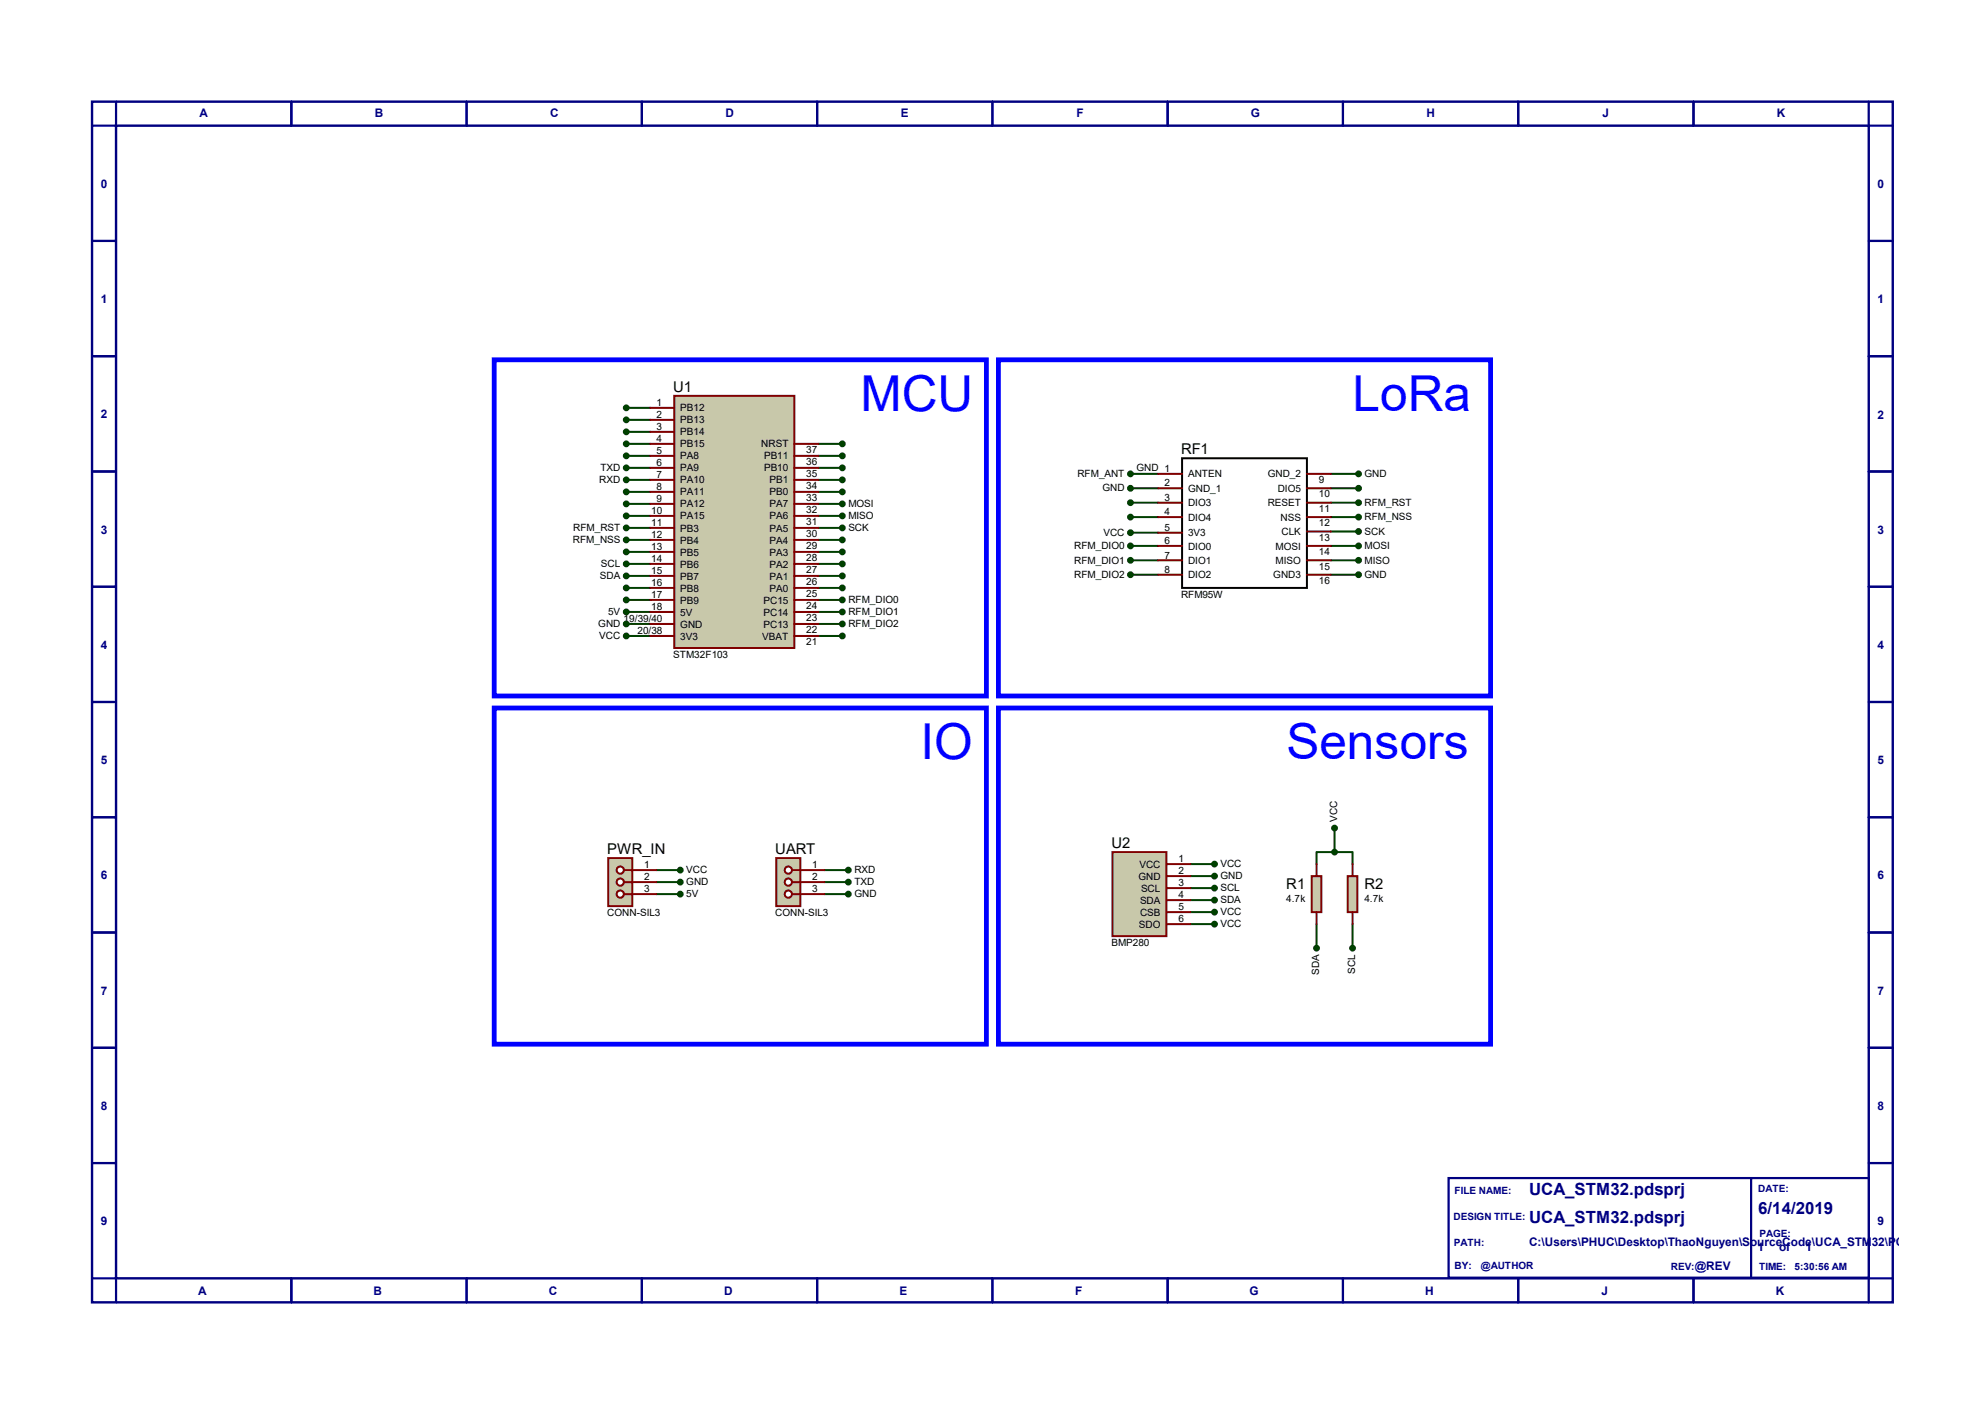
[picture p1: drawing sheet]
<svg xmlns="http://www.w3.org/2000/svg" width="420mm" height="297mm" viewBox="0 0 420 297" stroke-linecap="round" stroke-linejoin="round" font-family="sans-serif">
<path d="M19.5 21.5h381v254h-381zM24.6 26.6h370.8v243.8h-370.8z" fill="none" stroke="#000080" stroke-width=".51"/>
<g fill="none" stroke="#000080" stroke-width=".47">
<path d="M24.6 21.5v5.1h-5.1M61.6 21.5v5.1M98.7 21.5v5.1M135.8 21.5v5.1M172.9 21.5v5.1M210 21.5v5.1M247.1 21.5v5.1M284.1 21.5v5.1M321.2 21.5v5.1M358.3 21.5v5.1M395.4 21.5v5.1h5.1M19.5 51h5.1"/>
<path d="M395.4 51h5.1M19.5 75.4h5.1M395.4 75.4h5.1M19.5 99.7h5.1M395.4 99.7h5.1M19.5 124.1h5.1M395.4 124.1h5.1M19.5 148.5h5.1M395.4 148.5h5.1M19.5 172.9h5.1M395.4 172.9h5.1M19.5 197.3h5.1"/>
<path d="M395.4 197.3h5.1M19.5 221.7h5.1M395.4 221.7h5.1M19.5 246h5.1M395.4 246h5.1M19.5 270.4h5.1v5.1M61.6 270.4v5.1M98.7 270.4v5.1M135.8 270.4v5.1M172.9 270.4v5.1M210 270.4v5.1M247.1 270.4v5.1"/>
<path d="M284.1 270.4v5.1M321.2 270.4v5.1M358.3 270.4v5.1M400.5 270.4h-5.1v5.1"/>
</g>
<path d="M306.5 249.2h88.9v21.1h-88.9z" fill="#fff" stroke="#000080" stroke-width=".47"/>
<path d="M370.5 249.2v21.1" fill="none" stroke="#000080" stroke-width=".47"/>
<g fill="none" stroke="#004000" stroke-width=".42">
<path d="M132.5 99h5.1M132.5 96.4h5.1M132.5 93.9h5.1M132.5 91.4h5.1M132.5 88.8h5.1M132.5 86.3h5.1M173.1 99h5.1M173.1 96.4h5.1M173.1 93.9h5.1M132.5 119.3h5.1M132.5 116.8h5.1M132.5 114.2h5.1"/>
<path d="M132.5 111.7h5.1M132.5 109.1h5.1M132.5 106.6h5.1M132.5 104.1h5.1M132.5 101.5h5.1M173.1 119.3h5.1M173.1 116.8h5.1M173.1 114.2h5.1M173.1 111.7h5.1M173.1 109.1h5.1M173.1 106.6h5.1M173.1 104.1h5.1"/>
<path d="M173.1 101.5h5.1M239.2 100.2h5.8M239.2 103.3h5.8M239.2 106.3h5.8M239.2 109.4h5.8M239.2 112.7h5.8M239.2 115.5h5.8M239.2 118.5h5.8M281.6 100.2h5.8M281.6 103.3h5.8M281.6 106.3h5.8M281.6 109.4h5.8"/>
<path d="M281.6 115.5h5.8M281.6 118.5h5.8M281.6 112.4h5.8M132.5 134.5h5.1M132.5 132h5.1M132.5 129.5h5.1M132.5 126.9h5.1M132.5 124.4h5.1M132.5 121.8h5.1M173.1 134.5h5.1M173.1 132h5.1M173.1 129.5h5.1"/>
<path d="M173.1 126.9h5.1M173.1 124.4h5.1M173.1 121.8h5.1M239.2 121.6h5.8M281.6 121.6h5.8M282.4 175.2v5.1M138.9 186.6h5M138.9 184.1h5M138.9 189.1h5M174.4 186.6h5.1M174.4 184.1h5.1M174.4 189.1h5.1"/>
<path d="M251.9 182.8h5.1M251.9 185.3h5.1M251.9 187.9h5.1M251.9 190.4h5.1M251.9 193h5.1M251.9 195.5h5.1M278.6 195.5v5.1M282.4 180.3h-3.8v2.5M282.4 180.3h3.8v2.5M286.2 195.5v5.1"/>
</g>
<path d="M250.1 96.9h26.4v27.5h-26.4z" fill="none" stroke="#000" stroke-width=".42"/>
<g fill="none" stroke="#800000" stroke-width=".42">
<path d="M245 100.2h5.1M245 103.3h5.1M245 106.3h5.1M245 109.4h5.1M245 112.7h5.1M245 115.5h5.1M245 118.5h5.1M276.5 100.2h5.1M276.5 103.3h5.1M276.5 106.3h5.1M276.5 109.4h5.1M276.5 115.5h5.1"/>
<path d="M276.5 118.5h5.1M276.5 112.4h5.1M245 121.6h5.1M276.5 121.6h5.1"/>
</g>
<g fill="#004000" stroke="#004000" stroke-width=".42">
<circle cx="239.2" cy="100.2" r=".51"/>
<circle cx="239.2" cy="103.3" r=".51"/>
<circle cx="239.2" cy="106.3" r=".51"/>
<circle cx="239.2" cy="109.4" r=".51"/>
<circle cx="239.2" cy="112.7" r=".51"/>
<circle cx="239.2" cy="115.5" r=".51"/>
<circle cx="239.2" cy="118.5" r=".51"/>
<circle cx="239.2" cy="121.6" r=".51"/>
<circle cx="287.4" cy="100.2" r=".51"/>
<circle cx="287.4" cy="103.3" r=".51"/>
<circle cx="287.4" cy="106.3" r=".51"/>
<circle cx="287.4" cy="109.4" r=".51"/>
<circle cx="287.4" cy="112.4" r=".51"/>
<circle cx="287.4" cy="115.5" r=".51"/>
<circle cx="287.4" cy="118.5" r=".51"/>
<circle cx="287.4" cy="121.6" r=".51"/>
</g>
<path d="M142.7 83.7h25.4v53.4h-25.4z" fill="#c8c8aa" stroke="#800000" stroke-width=".42"/>
<g fill="none" stroke="#800000" stroke-width=".42">
<path d="M137.6 86.3h5.1M137.6 88.8h5.1M137.6 91.4h5.1M137.6 93.9h5.1M137.6 96.4h5.1M137.6 99h5.1M168.1 93.9h5M168.1 96.4h5M168.1 99h5M137.6 101.5h5.1M137.6 104.1h5.1M137.6 106.6h5.1"/>
<path d="M137.6 109.1h5.1M137.6 111.7h5.1M137.6 114.2h5.1M137.6 116.8h5.1M137.6 119.3h5.1M168.1 101.5h5M168.1 104.1h5M168.1 106.6h5M168.1 109.1h5M168.1 111.7h5M168.1 114.2h5M168.1 116.8h5"/>
<path d="M168.1 119.3h5M137.6 121.8h5.1M137.6 124.4h5.1M137.6 126.9h5.1M137.6 129.5h5.1M137.6 132h5.1M137.6 134.5h5.1M168.1 121.8h5M168.1 124.4h5M168.1 126.9h5M168.1 129.5h5M168.1 132h5"/>
<path d="M168.1 134.5h5"/>
</g>
<g fill="#004000" stroke="#004000" stroke-width=".42">
<circle cx="132.5" cy="134.5" r=".51"/>
<circle cx="132.5" cy="132" r=".51"/>
<circle cx="132.5" cy="129.5" r=".51"/>
<circle cx="132.5" cy="126.9" r=".51"/>
<circle cx="132.5" cy="124.4" r=".51"/>
<circle cx="132.5" cy="121.8" r=".51"/>
<circle cx="132.5" cy="119.3" r=".51"/>
<circle cx="132.5" cy="116.8" r=".51"/>
<circle cx="132.5" cy="114.2" r=".51"/>
<circle cx="132.5" cy="111.7" r=".51"/>
<circle cx="132.5" cy="109.1" r=".51"/>
<circle cx="132.5" cy="106.6" r=".51"/>
<circle cx="132.5" cy="104.1" r=".51"/>
<circle cx="132.5" cy="101.5" r=".51"/>
<circle cx="132.5" cy="99" r=".51"/>
<circle cx="132.5" cy="96.4" r=".51"/>
<circle cx="132.5" cy="93.9" r=".51"/>
<circle cx="132.5" cy="91.4" r=".51"/>
<circle cx="132.5" cy="88.8" r=".51"/>
<circle cx="132.5" cy="86.3" r=".51"/>
<circle cx="178.2" cy="93.9" r=".51"/>
<circle cx="178.2" cy="96.4" r=".51"/>
<circle cx="178.2" cy="99" r=".51"/>
<circle cx="178.2" cy="101.5" r=".51"/>
<circle cx="178.2" cy="104.1" r=".51"/>
<circle cx="178.2" cy="106.6" r=".51"/>
<circle cx="178.2" cy="109.1" r=".51"/>
<circle cx="178.2" cy="111.7" r=".51"/>
<circle cx="178.2" cy="114.2" r=".51"/>
<circle cx="178.2" cy="116.8" r=".51"/>
<circle cx="178.2" cy="119.3" r=".51"/>
<circle cx="178.2" cy="121.8" r=".51"/>
<circle cx="178.2" cy="124.4" r=".51"/>
<circle cx="178.2" cy="126.9" r=".51"/>
<circle cx="178.2" cy="129.5" r=".51"/>
<circle cx="178.2" cy="132" r=".51"/>
<circle cx="178.2" cy="134.5" r=".51"/>
</g>
<path d="M128.7 181.5h5.1v10.2h-5.1z" fill="#c8c8aa" stroke="#800000" stroke-width=".42"/>
<path d="M132 184.1h1.8" fill="none" stroke="#800000" stroke-width=".42"/>
<circle cx="131.2" cy="184.1" r=".76" fill="#fff" stroke="#800000" stroke-width=".42"/>
<path d="M132 186.6h1.8" fill="none" stroke="#800000" stroke-width=".42"/>
<circle cx="131.2" cy="186.6" r=".76" fill="#fff" stroke="#800000" stroke-width=".42"/>
<path d="M132 189.1h1.8" fill="none" stroke="#800000" stroke-width=".42"/>
<circle cx="131.2" cy="189.1" r=".76" fill="#fff" stroke="#800000" stroke-width=".42"/>
<path d="M133.8 184.1h5.1M133.8 186.6h5.1M133.8 189.1h5.1" fill="none" stroke="#800000" stroke-width=".42"/>
<g fill="#004000" stroke="#004000" stroke-width=".42">
<circle cx="143.9" cy="186.6" r=".51"/>
<circle cx="143.9" cy="184.1" r=".51"/>
<circle cx="143.9" cy="189.1" r=".51"/>
</g>
<path d="M235.4 180.3h11.4v17.7h-11.4z" fill="#c8c8aa" stroke="#800000" stroke-width=".42"/>
<path d="M246.8 182.8h5.1M246.8 185.3h5.1M246.8 187.9h5.1M246.8 190.4h5.1M246.8 193h5.1M246.8 195.5h5.1" fill="none" stroke="#800000" stroke-width=".42"/>
<g fill="#004000" stroke="#004000" stroke-width=".42">
<circle cx="257" cy="182.8" r=".51"/>
<circle cx="257" cy="185.3" r=".51"/>
<circle cx="257" cy="187.9" r=".51"/>
<circle cx="257" cy="190.4" r=".51"/>
<circle cx="257" cy="193" r=".51"/>
<circle cx="257" cy="195.5" r=".51"/>
</g>
<path d="M277.5 185.3h2.1v7.7h-2.1z" fill="#c8c8aa" stroke="#800000" stroke-width=".42"/>
<path d="M278.6 182.8v2.5M278.6 193v2.5" fill="none" stroke="#800000" stroke-width=".42"/>
<path d="M285.2 185.3h2v7.7h-2z" fill="#c8c8aa" stroke="#800000" stroke-width=".42"/>
<path d="M286.2 182.8v2.5M286.2 193v2.5" fill="none" stroke="#800000" stroke-width=".42"/>
<g fill="#004000" stroke="#004000" stroke-width=".42">
<circle cx="282.4" cy="175.2" r=".51"/>
<circle cx="282.4" cy="180.3" r=".51"/>
</g>
<path d="M164.3 181.5h5v10.2h-5z" fill="#c8c8aa" stroke="#800000" stroke-width=".42"/>
<path d="M167.6 184.1h1.7" fill="none" stroke="#800000" stroke-width=".42"/>
<circle cx="166.8" cy="184.1" r=".76" fill="#fff" stroke="#800000" stroke-width=".42"/>
<path d="M167.6 186.6h1.7" fill="none" stroke="#800000" stroke-width=".42"/>
<circle cx="166.8" cy="186.6" r=".76" fill="#fff" stroke="#800000" stroke-width=".42"/>
<path d="M167.6 189.1h1.7" fill="none" stroke="#800000" stroke-width=".42"/>
<circle cx="166.8" cy="189.1" r=".76" fill="#fff" stroke="#800000" stroke-width=".42"/>
<path d="M169.3 184.1h5.1M169.3 186.6h5.1M169.3 189.1h5.1" fill="none" stroke="#800000" stroke-width=".42"/>
<g fill="#004000" stroke="#004000" stroke-width=".42">
<circle cx="179.5" cy="189.1" r=".51"/>
<circle cx="179.5" cy="186.6" r=".51"/>
<circle cx="179.5" cy="184.1" r=".51"/>
<circle cx="278.6" cy="200.6" r=".51"/>
<circle cx="286.2" cy="200.6" r=".51"/>
</g>
<path d="M104.6 76.1h104.1v71.1h-104.1zM211.2 76.1h104.2v71.1h-104.2zM104.6 149.8h104.1v71.1h-104.1zM211.2 149.8h104.2v71.1h-104.2z" fill="none" stroke="#00f" stroke-width="1"/>
<g font-size="10.5" fill="#00f">
<text x="182" y="86.9">MCU</text>
<text x="286.2" y="86.9">LoRa</text>
<text x="194.7" y="160.6">IO</text>
<text x="272.2" y="160.6">Sensors</text>
</g>
<g font-size="3.6" fill="#000080">
<text x="323.5" y="252.9">UCA_STM32.pdsprj</text>
<text x="372" y="256.9">6/14/2019</text>
<text x="323.5" y="258.7">UCA_STM32.pdsprj</text>
</g>
<g font-size="3.1">
<text x="142.5" y="82.8">U1</text>
<text x="249.9" y="96.1">RF1</text>
<text x="235.2" y="179.4">U2</text>
<text x="128.5" y="180.6">PWR_IN</text>
<text x="164" y="180.6">UART</text>
<text x="272.2" y="188">R1</text>
<text x="288.7" y="188">R2</text>
</g>
<g font-size="2.5" fill="#000080">
<text x="42.2" y="24.7">A</text>
<text x="79.3" y="24.7">B</text>
<text x="116.4" y="24.7">C</text>
<text x="153.5" y="24.7">D</text>
<text x="190.6" y="24.7">E</text>
<text x="227.7" y="24.7">F</text>
<text x="264.6" y="24.7">G</text>
<text x="301.8" y="24.7">H</text>
<text x="339.1" y="24.7">J</text>
<text x="376" y="24.7">K</text>
<text x="21.3" y="39.7">0</text>
<text x="397.3" y="39.7">0</text>
<text x="21.3" y="64.1">1</text>
<text x="397.3" y="64.1">1</text>
<text x="21.3" y="88.5">2</text>
<text x="397.3" y="88.7">2</text>
<text x="21.3" y="112.9">3</text>
<text x="397.3" y="112.9">3</text>
<text x="21.3" y="137.2">4</text>
<text x="397.3" y="137.2">4</text>
<text x="21.3" y="161.6">5</text>
<text x="397.3" y="161.6">5</text>
<text x="21.3" y="186">6</text>
<text x="397.3" y="186">6</text>
<text x="21.3" y="210.4">7</text>
<text x="397.3" y="210.4">7</text>
<text x="21.3" y="234.8">8</text>
<text x="397.3" y="234.8">8</text>
<text x="21.3" y="259.2">9</text>
<text x="323.5" y="263.6">C:\Users\PHUC\Desktop\ThaoNguyen\SourceCode\UCA_STM32\PCB\UCA_STM32.p</text>
<text x="397.3" y="259.2">9</text>
<text x="358.6" y="268.7">@REV</text>
<text x="371.9" y="264.6">1</text>
<text x="376.4" y="264.6">of</text>
<text x="382" y="264.6">1</text>
<text x="42" y="273.9">A</text>
<text x="79" y="273.9">B</text>
<text x="116.1" y="273.9">C</text>
<text x="153.2" y="273.9">D</text>
<text x="190.3" y="273.9">E</text>
<text x="227.5" y="273.9">F</text>
<text x="264.4" y="273.9">G</text>
<text x="301.5" y="273.9">H</text>
<text x="338.8" y="273.9">J</text>
<text x="375.7" y="273.9">K</text>
</g>
<g font-size="2.1">
<text x="138.9" y="85.9">1</text>
<text x="138.9" y="88.4">2</text>
<text x="143.9" y="87">PB12</text>
<text x="143.9" y="89.6">PB13</text>
<text x="138.9" y="91">3</text>
<text x="138.9" y="93.5">4</text>
<text x="143.9" y="92.1">PB14</text>
<text x="143.9" y="94.7">PB15</text>
<text x="161.1" y="94.7">NRST</text>
<text x="170.6" y="95.8">37</text>
<text x="127" y="99.7">TXD</text>
<text x="138.9" y="96.1">5</text>
<text x="138.9" y="98.6">6</text>
<text x="138.9" y="101.1">7</text>
<text x="143.9" y="97.2">PA8</text>
<text x="143.9" y="99.7">PA9</text>
<text x="161.7" y="99.7">PB10</text>
<text x="161.7" y="97.2">PB11</text>
<text x="170.6" y="100.9">35</text>
<text x="170.6" y="98.4">36</text>
<text x="228" y="100.9">RFM_ANT</text>
<text x="240.5" y="99.7">GND 1</text>
<text x="251.4" y="101">ANTEN</text>
<text x="268.2" y="101">GND_2</text>
<text x="288.7" y="100.9">GND</text>
<text x="126.8" y="102.2">RXD</text>
<text x="138.9" y="103.7">8</text>
<text x="138.9" y="106.2">9</text>
<text x="143.9" y="102.3">PA10</text>
<text x="143.9" y="104.8">PA11</text>
<text x="143.9" y="107.4">PA12</text>
<text x="162.8" y="107.4">PA7</text>
<text x="162.8" y="104.8">PB0</text>
<text x="162.8" y="102.3">PB1</text>
<text x="170.6" y="106">33</text>
<text x="170.6" y="103.5">34</text>
<text x="179.5" y="107.3">MOSI</text>
<text x="233.3" y="104">GND</text>
<text x="246.4" y="102.9">2</text>
<text x="246.4" y="106">3</text>
<text x="251.4" y="104.1">GND_1</text>
<text x="251.4" y="107.1">DIO3</text>
<text x="268.2" y="107.1">RESET</text>
<text x="270.3" y="104.1">DIO5</text>
<text x="279.1" y="105.2">10</text>
<text x="279.1" y="102.2">9</text>
<text x="288.7" y="107">RFM_RST</text>
<text x="121.3" y="112.4">RFM_RST</text>
<text x="137.8" y="108.8">10</text>
<text x="137.8" y="111.3">11</text>
<text x="137.8" y="113.8">12</text>
<text x="143.9" y="109.9">PA15</text>
<text x="143.9" y="112.4">PB3</text>
<text x="162.8" y="112.4">PA5</text>
<text x="162.8" y="109.9">PA6</text>
<text x="170.6" y="113.6">30</text>
<text x="170.6" y="111.1">31</text>
<text x="170.6" y="108.5">32</text>
<text x="179.5" y="109.8">MISO</text>
<text x="179.5" y="112.4">SCK</text>
<text x="233.5" y="113.4">VCC</text>
<text x="246.4" y="109">4</text>
<text x="246.4" y="112.3">5</text>
<text x="251.4" y="110.2">DIO4</text>
<text x="251.4" y="113.5">3V3</text>
<text x="270.9" y="110.2">NSS</text>
<text x="271.1" y="113.2">CLK</text>
<text x="279.1" y="111.3">12</text>
<text x="279.1" y="108.3">11</text>
<text x="288.7" y="110.1">RFM_NSS</text>
<text x="288.7" y="113.1">SCK</text>
<text x="121.2" y="114.9">RFM_NSS</text>
<text x="127.1" y="120">SCL</text>
<text x="137.8" y="116.4">13</text>
<text x="137.8" y="118.9">14</text>
<text x="143.9" y="115">PB4</text>
<text x="143.9" y="117.5">PB5</text>
<text x="162.8" y="117.5">PA3</text>
<text x="162.8" y="115">PA4</text>
<text x="170.6" y="118.7">28</text>
<text x="170.6" y="116.2">29</text>
<text x="227.3" y="116.2">RFM_DIO0</text>
<text x="227.3" y="119.2">RFM_DIO1</text>
<text x="246.4" y="115.1">6</text>
<text x="246.4" y="118.2">7</text>
<text x="251.4" y="116.2">DIO0</text>
<text x="251.4" y="119.3">DIO1</text>
<text x="269.9" y="119.3">MISO</text>
<text x="269.9" y="116.2">MOSI</text>
<text x="279.1" y="117.4">14</text>
<text x="279.1" y="114.4">13</text>
<text x="288.7" y="116.2">MOSI</text>
<text x="288.7" y="119.2">MISO</text>
<text x="126.9" y="122.5">SDA</text>
<text x="137.8" y="121.5">15</text>
<text x="137.8" y="124">16</text>
<text x="143.9" y="120.1">PB6</text>
<text x="143.9" y="122.6">PB7</text>
<text x="143.9" y="125.1">PB8</text>
<text x="162.8" y="125.1">PA0</text>
<text x="162.8" y="122.6">PA1</text>
<text x="162.8" y="120.1">PA2</text>
<text x="170.6" y="123.8">26</text>
<text x="170.6" y="121.2">27</text>
<text x="227.3" y="122.3">RFM_DIO2</text>
<text x="246.4" y="121.2">8</text>
<text x="251.4" y="122.3">DIO2</text>
<text x="269.4" y="122.3">GND3</text>
<text x="279.1" y="120.5">15</text>
<text x="279.1" y="123.5">16</text>
<text x="288.7" y="122.3">GND</text>
<text x="128.7" y="130.1">5V</text>
<text x="132" y="131.6">19/39/40</text>
<text x="137.8" y="126.5">17</text>
<text x="137.8" y="129.1">18</text>
<text x="143.9" y="127.7">PB9</text>
<text x="143.9" y="130.2">5V</text>
<text x="161.5" y="130.2">PC14</text>
<text x="161.5" y="127.7">PC15</text>
<text x="170.6" y="131.4">23</text>
<text x="170.6" y="128.9">24</text>
<text x="170.6" y="126.3">25</text>
<text x="179.5" y="127.6">RFM_DIO0</text>
<text x="179.5" y="130.1">RFM_DIO1</text>
<text x="249.9" y="126.5">RFM95W</text>
<text x="126.6" y="132.7">GND</text>
<text x="126.8" y="135.2">VCC</text>
<text x="134.9" y="134.2">20/38</text>
<text x="143.9" y="132.8">GND</text>
<text x="143.9" y="135.3">3V3</text>
<text x="161.3" y="135.3">VBAT</text>
<text x="161.5" y="132.8">PC13</text>
<text x="170.6" y="136.5">21</text>
<text x="170.6" y="133.9">22</text>
<text x="179.5" y="132.7">RFM_DIO2</text>
<text x="142.5" y="139.2">STM32F103</text>
<text x="282.9" y="173.9" transform="rotate(-90 282.9 173.9)">VCC</text>
<text x="136.3" y="183.7">1</text>
<text x="145.2" y="184.7">VCC</text>
<text x="171.9" y="183.7">1</text>
<text x="180.8" y="184.7">RXD</text>
<text x="241.1" y="183.6">VCC</text>
<text x="249.3" y="182.4">1</text>
<text x="249.3" y="185">2</text>
<text x="258.2" y="183.5">VCC</text>
<text x="136.3" y="186.2">2</text>
<text x="136.3" y="188.8">3</text>
<text x="145.2" y="187.3">GND</text>
<text x="145.2" y="189.8">5V</text>
<text x="171.9" y="186.2">2</text>
<text x="171.9" y="188.8">3</text>
<text x="180.8" y="189.8">GND</text>
<text x="180.8" y="187.3">TXD</text>
<text x="240.9" y="186.1">GND</text>
<text x="241.2" y="191.2">SDA</text>
<text x="241.4" y="188.6">SCL</text>
<text x="249.3" y="187.5">3</text>
<text x="249.3" y="190">4</text>
<text x="258.2" y="186">GND</text>
<text x="258.2" y="188.6">SCL</text>
<text x="258.2" y="191.1">SDA</text>
<text x="272.2" y="190.9">4.7k</text>
<text x="288.7" y="190.9">4.7k</text>
<text x="128.5" y="193.8">CONN-SIL3</text>
<text x="164" y="193.8">CONN-SIL3</text>
<text x="241" y="196.3">SDO</text>
<text x="241.2" y="193.7">CSB</text>
<text x="249.3" y="192.6">5</text>
<text x="249.3" y="195.1">6</text>
<text x="258.2" y="193.6">VCC</text>
<text x="258.2" y="196.2">VCC</text>
<text x="235.2" y="200.2">BMP280</text>
<text x="279.1" y="206.2" transform="rotate(-90 279.1 206.2)">SDA</text>
<text x="286.7" y="205.9" transform="rotate(-90 286.7 205.9)">SCL</text>
</g>
<g font-size="2.1" fill="#000080">
<text x="307.8" y="252.7">FILE NAME:</text>
<text x="372" y="252.2">DATE:</text>
<text x="307.6" y="258.1">DESIGN TITLE:</text>
<text x="307.6" y="263.5">PATH:</text>
<text x="372.3" y="261.6">PAGE:</text>
<text x="307.8" y="268.4">BY:</text>
<text x="313.4" y="268.4">@AUTHOR</text>
<text x="353.5" y="268.6">REV:</text>
<text x="372.2" y="268.6">TIME:</text>
<text x="379.7" y="268.6">5:30:56 AM</text>
</g>
</svg>
